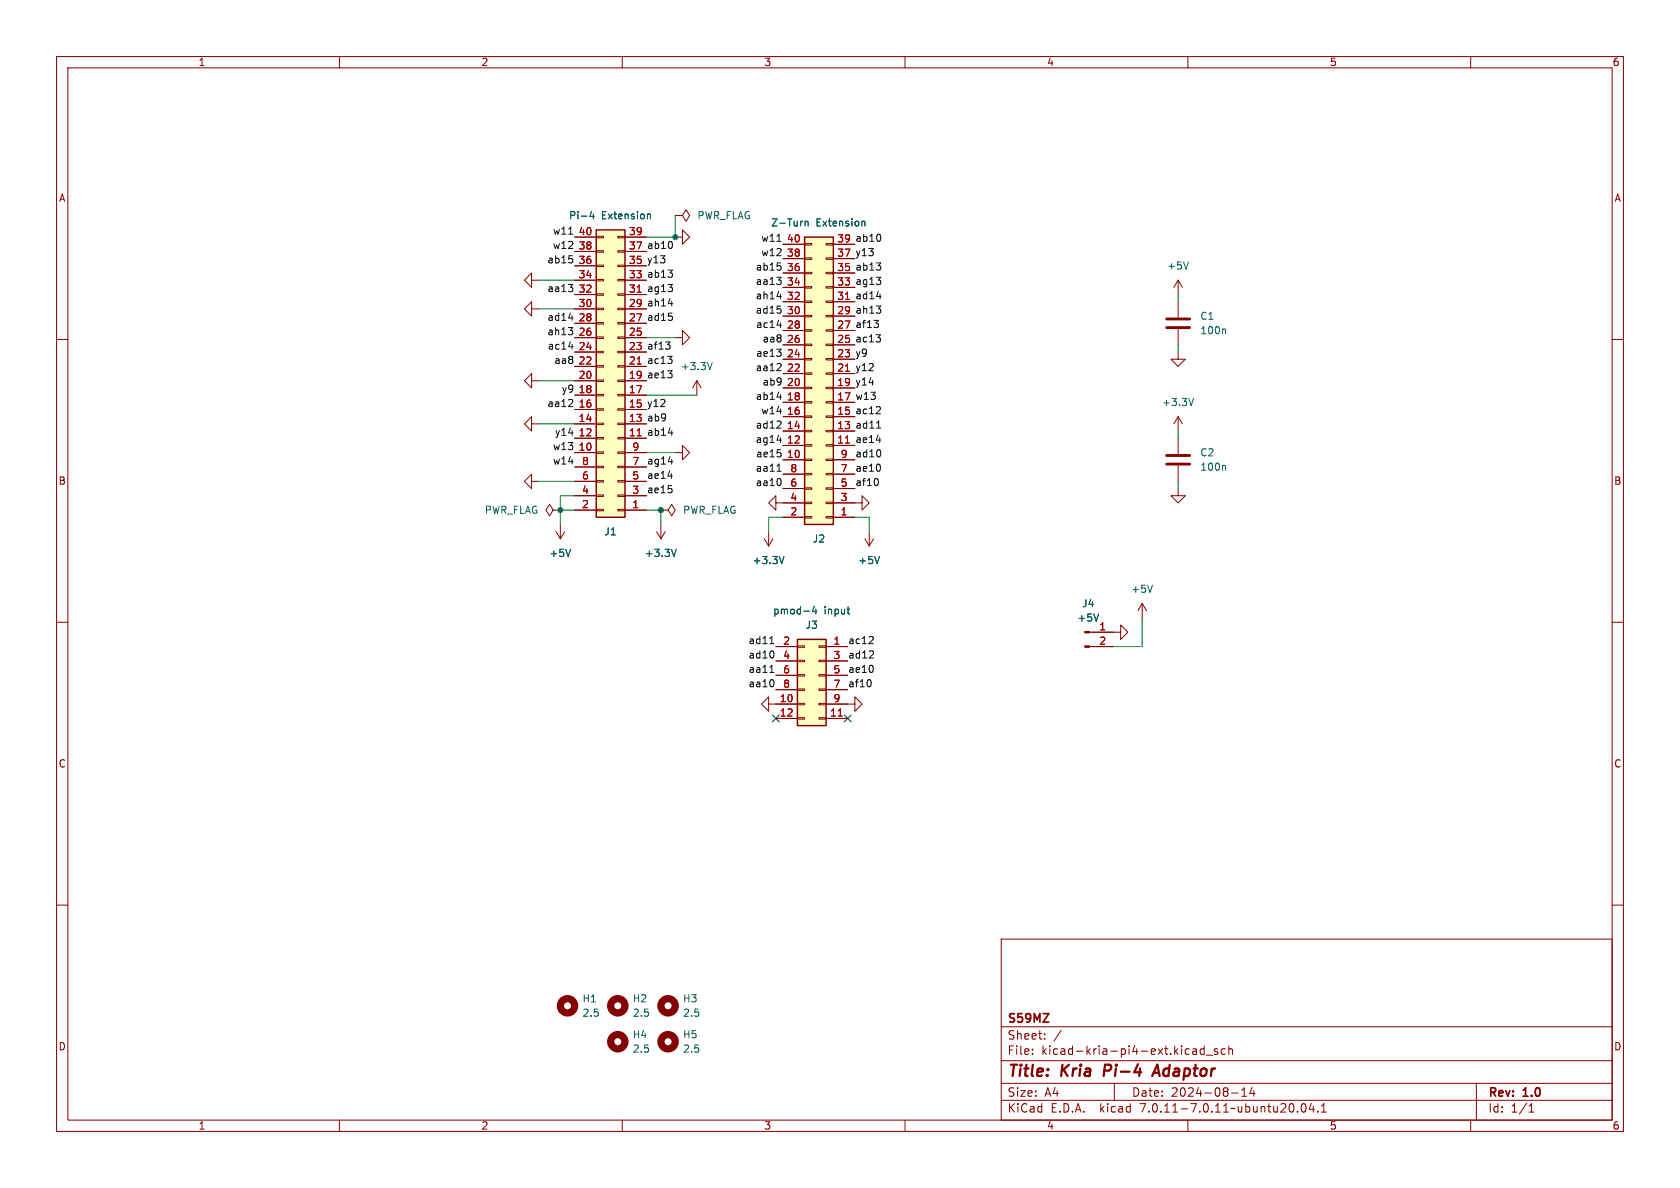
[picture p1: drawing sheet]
<svg xmlns="http://www.w3.org/2000/svg" width="297mm" height="210mm" viewBox="0 0 297 210" stroke-linecap="round" stroke-linejoin="round" font-family="sans-serif">
<g fill="none" stroke="#840000" stroke-width=".18">
<path d="M10 10h277v190h-277zM12 12h273v186h-273zM60 10v2M110 10v2M160 10v2M210 10v2M260 10v2M119.4 38.1h1.2l.7 1 .6-1-.6-1-.7 1M119.4 38.1h.1M10 60h2M94 54.6v-1.3l-1.3 1.3 1.3 1.3v-1.3h1.2M94 49.5v-1.2l-1.3 1.2 1.3 1.3v-1.3h1.2"/>
<path d="M101.6 59.7h3.8M101.6 57.2h3.8M101.6 54.6h3.8M101.6 52.1h3.8M101.6 49.5h3.8M101.6 47h3.8M101.6 44.5h3.8M101.6 41.9h3.8M105.4 41.8h1.3v.2h-1.3zM105.4 44.3h1.3v.3h-1.3zM105.4 46.9h1.3v.2h-1.3zM105.4 49.4h1.3v.3h-1.3z"/>
<path d="M105.4 51.9h1.3v.3h-1.3zM105.4 54.5h1.3v.2h-1.3zM105.4 57h1.3v.3h-1.3zM105.4 59.6h1.3v.2h-1.3zM109.2 41.8h1.3v.2h-1.3zM109.2 44.3h1.3v.3h-1.3zM109.2 46.9h1.3v.2h-1.3zM109.2 49.4h1.3v.3h-1.3zM109.2 51.9h1.3v.3h-1.3zM109.2 54.5h1.3v.2h-1.3zM109.2 57h1.3v.3h-1.3zM109.2 59.6h1.3v.2h-1.3z"/>
<path d="M110.5 59.7h3.8M110.5 57.2h3.8M110.5 54.6h3.8M110.5 52.1h3.8M110.5 49.5h3.8M110.5 47h3.8M110.5 44.5h3.8M110.5 41.9h3.8M119.4 41.9h1.2v1.3l1.3-1.3-1.3-1.3v1.3M119.4 59.7h1.2v1.3l1.3-1.3-1.3-1.3v1.3M138.4 58.4h3.8M138.4 55.9h3.8"/>
<path d="M138.4 53.3h3.8M138.4 50.8h3.8M138.4 48.3h3.8M138.4 45.7h3.8M138.4 43.2h3.8M142.2 43.1h1.3v.2h-1.3zM142.2 45.6h1.3v.2h-1.3zM142.2 48.1h1.3v.3h-1.3zM142.2 50.7h1.3v.2h-1.3zM142.2 53.2h1.3v.3h-1.3zM142.2 55.8h1.3v.2h-1.3zM142.2 58.3h1.3v.2h-1.3z"/>
<path d="M146 43.1h1.3v.2h-1.3zM146 45.6h1.3v.2h-1.3zM146 48.1h1.3v.3h-1.3zM146 50.7h1.3v.2h-1.3zM146 53.2h1.3v.3h-1.3zM146 55.8h1.3v.2h-1.3zM146 58.3h1.3v.2h-1.3zM147.3 58.4h3.8M147.3 55.9h3.8M147.3 53.3h3.8M147.3 50.8h3.8M147.3 48.3h3.8"/>
<path d="M147.3 45.7h3.8M147.3 43.2h3.8M208.3 49.5v2.6M208.3 53.3v2.8M208.3 58.2v2.8M208.3 49.5l-.8 1.3M208.3 49.5l.7 1.3M285 60h2M94 67.3v-1.3l-1.3 1.3 1.3 1.3v-1.3h1.2M94 74.9v-1.2l-1.3 1.2 1.3 1.3v-1.3h1.2M101.6 77.5h3.8M101.6 74.9h3.8"/>
<path d="M101.6 72.4h3.8M101.6 69.9h3.8M101.6 67.3h3.8M101.6 64.8h3.8M101.6 62.2h3.8M105.4 62.1h1.3v.3h-1.3zM105.4 64.6h1.3v.3h-1.3zM105.4 67.2h1.3v.2h-1.3zM105.4 69.7h1.3v.3h-1.3zM105.4 72.3h1.3v.2h-1.3zM105.4 74.8h1.3v.3h-1.3zM105.4 77.3h1.3v.3h-1.3z"/>
<path d="M105.4 79.9h1.3v.2h-1.3zM109.2 62.1h1.3v.3h-1.3zM109.2 64.6h1.3v.3h-1.3zM109.2 67.2h1.3v.2h-1.3zM109.2 69.7h1.3v.3h-1.3zM109.2 72.3h1.3v.2h-1.3zM109.2 74.8h1.3v.3h-1.3zM109.2 77.3h1.3v.3h-1.3zM109.2 79.9h1.3v.2h-1.3zM110.5 77.5h3.8M110.5 74.9h3.8M110.5 72.4h3.8"/>
<path d="M110.5 69.9h3.8M110.5 67.3h3.8M110.5 64.8h3.8M110.5 62.2h3.8M123.2 67.3l.8 1.3M123.2 67.3v2.6M123.2 67.3l-.8 1.3M138.4 78.7h3.8M138.4 76.2h3.8M138.4 73.7h3.8M138.4 71.1h3.8M138.4 68.6h3.8"/>
<path d="M138.4 66h3.8M138.4 63.5h3.8M138.4 61h3.8M142.2 60.8h1.3v.3h-1.3zM142.2 63.4h1.3v.2h-1.3zM142.2 65.9h1.3v.3h-1.3zM142.2 68.5h1.3v.2h-1.3zM142.2 71h1.3v.2h-1.3zM142.2 73.5h1.3v.3h-1.3zM142.2 76.1h1.3v.2h-1.3zM142.2 78.6h1.3v.3h-1.3zM146 60.8h1.3v.3h-1.3z"/>
<path d="M146 63.4h1.3v.2h-1.3zM146 65.9h1.3v.3h-1.3zM146 68.5h1.3v.2h-1.3zM146 71h1.3v.2h-1.3zM146 73.5h1.3v.3h-1.3zM146 76.1h1.3v.2h-1.3zM146 78.6h1.3v.3h-1.3zM147.3 78.7h3.8M147.3 76.2h3.8M147.3 73.7h3.8M147.3 71.1h3.8M147.3 68.6h3.8"/>
<path d="M147.3 66h3.8M147.3 63.5h3.8M147.3 61h3.8M208.3 62.2v1.3h1.2l-1.2 1.3-1.3-1.3h1.3M208.3 73.7l-.8 1.2M208.3 73.7v2.5M208.3 77.5v2.8M208.3 73.7l.7 1.2M94 85.1v-1.3l-1.3 1.3 1.3 1.3v-1.3h1.2M97.8 90.2l-.6-1-.7 1 .7 1 .6-1h1.3M98.3 94l.8 1.3M99.1 90.2h.1"/>
<path d="M99.1 92.7v2.6M99.8 94l-.7 1.3M101.6 90.2h3.8M101.6 80h3.8M101.6 87.6h3.8M101.6 85.1h3.8M101.6 82.6h3.8M105.4 82.4h1.3v.3h-1.3zM105.4 85h1.3v.2h-1.3zM105.4 87.5h1.3v.3h-1.3zM105.4 90h1.3v.3h-1.3zM109.2 82.4h1.3v.3h-1.3z"/>
<path d="M109.2 85h1.3v.2h-1.3zM109.2 87.5h1.3v.3h-1.3zM109.2 90h1.3v.3h-1.3zM110.5 90.2h3.8M110.5 80h3.8M110.5 87.6h3.8M110.5 85.1h3.8M110.5 82.6h3.8M116.1 94l.7 1.3M116.8 90.2h1.3l.6 1 .7-1-.7-1-.6 1M116.8 90.2h.1M116.8 92.7v2.6"/>
<path d="M117.6 94l-.8 1.3M119.4 80h1.2v1.3l1.3-1.3-1.3-1.3v1.3M135.1 95.3l.8 1.2M135.9 94v2.5M136.7 95.3l-.8 1.2M137.2 88.9v-1.3l-1.3 1.3 1.3 1.3v-1.3h5M138.4 91.4h3.8M138.4 81.3h3.8M138.4 86.4h3.8M138.4 83.8h3.8M142.2 81.2h1.3v.2h-1.3zM142.2 83.7h1.3v.2h-1.3z"/>
<path d="M142.2 86.2h1.3v.3h-1.3zM142.2 88.8h1.3v.2h-1.3zM142.2 91.3h1.3v.3h-1.3zM146 81.2h1.3v.2h-1.3zM146 83.7h1.3v.2h-1.3zM146 86.2h1.3v.3h-1.3zM146 88.8h1.3v.2h-1.3zM146 91.3h1.3v.3h-1.3zM147.3 88.9h5.1v1.3l1.3-1.3-1.3-1.3v1.3M147.3 91.4h3.8M147.3 81.3h3.8M147.3 86.4h3.8"/>
<path d="M147.3 83.8h3.8M152.9 95.3l.8 1.2M153.7 94v2.5M154.4 95.3l-.7 1.2M208.3 86.4v1.2h1.2l-1.2 1.3-1.3-1.3h1.3M208.3 82.3v2.8M10 110h2M137.2 114.3h3.8M137.2 116.8h3.8M137.2 119.4h3.8M141 119.3h1.2v.2h-1.2zM141 116.7h1.2v.3h-1.2z"/>
<path d="M141 114.2h1.2v.2h-1.2zM144.8 119.3h1.2v.2h-1.2zM144.8 116.7h1.2v.3h-1.2zM144.8 114.2h1.2v.2h-1.2zM146 114.3h3.9M146 116.8h3.9M146 119.4h3.9M192.6 111.8h5.5v-1.3l1.3 1.3-1.3 1.2v-1.2M192.6 114.3h4.2M201.9 106.7l-.7 1.3M201.9 106.7v2.5M201.9 106.7l.8 1.3"/>
<path d="M285 110h2M135.9 124.5v-1.3l-1.3 1.3 1.3 1.2v-1.2h5.1M137.2 127h3.8M137.2 121.9h3.8M141 126.9h1.2v.2h-1.2zM141 124.3h1.2v.3h-1.2zM141 121.8h1.2v.2h-1.2zM144.8 126.9h1.2v.2h-1.2zM144.8 124.3h1.2v.3h-1.2zM144.8 121.8h1.2v.2h-1.2zM146 124.5h5.1v1.2l1.3-1.2-1.3-1.3v1.3M146 127h3.9"/>
<path d="M146 121.9h3.9M10 160h2M285 160h2M177 166h108v32h-108zM60 198v2M110 198v2M160 198v2M177 194.5h108M177 191.5h108M177 187.5h108M177 181.5h108M182.5 186.3v.1"/>
<path d="M182.5 185.5v.1M184.7 183.6v.1M184.7 182.8v.1M187.6 182.1l-1.3 2M197 191.5v3M210 198v2M210.9 185.5h.6v.9M211.5 185.8h-.5a.29 .29 0 0 0-.2 .3 .29 .29 0 0 0 .2 .3l.5-.1M212.9 185.5l-.4-.1-.3 .3v.4l.1 .2h.6M212.9 184.9v1.5M213.2 186.5h1.2M215.2 185.5l-.3-.1-.2 .2v.2l.5 .2v.3h-.5"/>
<path d="M216.6 185.5l-.4-.1-.3 .3v.4l.1 .2h.6M217.2 185.5l.3-.1 .3 .1 .1 .9M217.2 184.9v1.5M217.7 193.2h1.2M219.5 193.8h.9M219.5 192.7l.5-.4v1.5M221.3 192.2l-.3 1.1h.9M221.7 192.8v1M229.4 196.5v.1M230.2 195.2l.2-.1a.81 .81 0 0 1 .6 .6 .81 .81 0 0 1-.3 .8l-.2 .1a.81 .81 0 0 1-.3-1.4zM231.8 195l-.3 1.1h.9M232.2 195.6v1"/>
<path d="M233 196.5v.1M233.6 196.6h.9M233.6 195.5l.4-.4v1.5M260 198v2M261 191.5v6.5M270.3 196.6h.9M270.3 195.5l.4-.4v1.5"/>
</g>
<path d="M195.4 188.2l-.3 2M203.7 190.2l.9-2 .4 2M203.9 189.6h1" fill="none" stroke="#840000" stroke-width=".4"/>
<g fill="none" stroke="#840000" stroke-width="1.3">
<circle cx="100.3" cy="177.8" r="1.27"/>
<circle cx="109.2" cy="177.8" r="1.27"/>
<circle cx="118.1" cy="177.8" r="1.27"/>
<circle cx="109.2" cy="184.1" r="1.27"/>
<circle cx="118.1" cy="184.1" r="1.27"/>
</g>
<g fill="#840000" stroke="#840000" stroke-width=".18">
<path d="M191.8 114.2h.8v.2h-.8z"/>
<path d="M191.8 111.6h.8v.3h-.8z"/>
</g>
<g fill="none" stroke="#006464" stroke-width=".18">
<path d="M104.6 37.3l-.3 1h.8M104.9 37.8v.9M114.5 37.9h.4l.1 .8M142.3 39.1v.8M142.3 39.2l.2-.1 .3 .1 .1 .7M152.4 39.2h.5v.7M210.1 46.3l-.4 1.3M216.5 58.2l.2 .1v.7M125.9 64.1l-.4 1.2M211 70.4l-.4 1.3M100.9 97.1l-.4 1.3M119.6 97.1l-.5 1.3"/>
<path d="M138.6 98.4l-.4 1.2M155.5 98.4l-.4 1.2M216.5 82.3l.2 .2v.6M143.9 107.2l-.3 .9h.8M144.2 107.7v.8M149.7 107.7h.5M150 108.5h.2M194.2 108.5l-.4 1.3M203.7 103.4l-.4 1.3"/>
</g>
<g fill="#ffffc2" stroke="#ffffc2" stroke-width=".18">
<path d="M141 113h5v15.3h-5z"/>
<path d="M105.4 40.6h5.1v50.8h-5.1z"/>
<path d="M142.2 41.9h5.1v50.8h-5.1z"/>
</g>
<path d="M105.4 40.6h5.1v50.8h-5.1zM142.2 41.9h5.1v50.8h-5.1zM141 113h5v15.3h-5z" fill="none" stroke="#840000" stroke-width=".25"/>
<path d="M112.6 51.7h.8M149.5 52.9h.7M112.6 77.1h.8M112.6 64.4h.8M149.5 78.3h.7M149.5 65.6h.7M148.2 126.6h.7" fill="none" stroke="#a90000" stroke-width=".18"/>
<path d="M206.2 57.9h4.1M206.2 56.4h4.1M206.2 82h4.1M206.2 80.5h4.1" fill="none" stroke="#840000" stroke-width=".51"/>
<g fill="none" stroke="#0f0f0f" stroke-width=".18">
<path d="M100.5 50.3h.8l-.5 .5M100.5 57.9h.8l-.5 .5M100.5 41.4h.8M100.5 56.2h.8M100.6 45.2h.6M101.1 45.8l.2 .1-.2 .5M101.1 50.8l.2 .2-.2 .5M101.1 58.5l.2 .1-.2 .5M118.1 50.3h.8l-.4 .5M118.1 47.7h.8l-.4 .5M118.1 53.7h.8M118.2 55.4h.6"/>
<path d="M118.8 50.8l.1 .2-.1 .5M118.8 42.8l.1 .4-.1 .6M118.8 48.3l.1 .2-.1 .5M118.8 55.9l.1 .2-.1 .5M137.3 49h.8l-.4 .5M137.4 42.7h.7M137.4 57.5h.7M137.4 52.4h.7M137.4 54.1h.6M137.4 46.5h.6M138 49.6l.1 .1-.1 .5M138 47l.1 .2-.1 .5"/>
<path d="M138 54.6l.1 .2-.1 .5M138 57.1v.8M154.5 56.6h.8l-.4 .5M154.9 59.2h.7l-.4 .5M154.9 49h.8l-.4 .5M154.9 54.1h.8l-.4 .5M154.9 46.5h.8l-.4 .5M155 52.4h.8M155 57.1l.3 .3v.3l-.3 .2M155.4 59.7l.2 .2v.3l-.2 .2M155.6 41.5l.1 .4-.1 .6M155.6 47l.1 .2-.1 .5"/>
<path d="M155.6 49.6l.1 .1-.1 .5M155.6 54.6l.1 .2-.1 .5M100.5 61.3h.8M101.1 70.7l.2 .1-.1 .4-.7 .7h.8M101.1 60.9v.8M117.7 60.4h.8l-.5 .5M118 63h.8l-.4 .5M118 65.5h.8l-.4 .5M118.1 76.5h.8M118.2 60.9l.3 .3v.3l-.3 .2M118.6 63.5l.2 .2v.3l-.2 .3M118.8 66.1v.6"/>
<path d="M137.3 61.7h.8l-.4 .5M137.4 77.8h.7M137.4 70.2h.7M138 64.3l.1 .2-.1 .3-.7 .7h.8M138 74.5l.1 .2-.1 .3-.7 .7h.8M138 62.3v.6M154.9 77.8h.8M155 75.7h.7M155.2 74.6l.1-.2v1.3M155.4 71.9l.2 .2v.3l-.7 .7h.7M155.6 79.6l.1 .4-.1 .6M118.1 84.2h.8"/>
<path d="M118.1 81.6h.8M118.8 86.5v.5M137.4 83.3h.7M137.6 82.2l.1-.2v1.3M138 84.7l.1 .4-.1 .6M138 80.1v.5M155.1 84.6l.2 .5-.2 .7M155.6 82.3v.8M136.1 118.9h.7M136.1 113.8h.7M136.3 112.7l.2-.2v1.3M136.3 117.8l.2-.2v1.3"/>
<path d="M136.7 115.2l.1 .3-.1 .7M154.1 112.5l.3 .3-.1 .3-.7 .7h.8M154.3 115.1l.1 .2v.3l-.8 .7h.8M154.3 117.8v.8M136.7 120.3l.1 .3-.1 .7M153.8 120.2l.2 .4-.2 .7"/>
</g>
<g fill="none" stroke="#009600" stroke-width=".18">
<path d="M119.4 38.1v3.8h-5.1M95.2 54.6h6.4M95.2 49.5h6.4M114.3 59.7h5.1M208.3 52.1v1.2M95.2 74.9h6.4M95.2 67.3h6.4M114.3 69.9h8.9M208.3 61v1.2M208.3 76.2v1.3M95.2 85.1h6.4M99.1 90.2h2.5"/>
<path d="M101.6 87.6h-2.5v5.1M114.3 90.2h2.5v2.5M114.3 80h5.1M138.4 91.4h-2.5v2.6M151.1 91.4h2.6v2.6M208.3 85.1v1.3M201.9 109.2v5.1h-5.1"/>
</g>
<path d="M136.6 126.4l1.2 1.2M137.8 126.4l-1.2 1.2M149.3 126.4l1.2 1.2M150.5 126.4l-1.2 1.2" fill="none" stroke="#000084" stroke-width=".18"/>
<g fill="#009600" stroke="#009600" stroke-width=".18">
<circle cx="116.8" cy="90.2" r=".46"/>
<circle cx="99.1" cy="90.2" r=".46"/>
<circle cx="119.4" cy="41.9" r=".46"/>
</g>
<g font-size="2.8" fill="#840000">
<text x="178" y="190.9">Title:</text>
<text x="187.7" y="190.9">Kria</text>
<text x="196" y="190.9">Pi-4</text>
<text x="205.6" y="190.9">Adaptor</text>
</g>
<g font-size="2.1" fill="#840000">
<text x="178" y="184">Sheet:</text>
<text x="178" y="181.2">S59MZ</text>
<text x="178" y="186.7">File:</text>
<text x="184.1" y="186.7">kicad-kria-pi4-ext.kicad_sch</text>
<text x="178" y="196.9">KiCad</text>
<text x="178" y="194.1">Size:</text>
<text x="184.7" y="194.1">A4</text>
<text x="185.7" y="196.9">E.D.A.</text>
<text x="194.6" y="196.9">kicad</text>
<text x="200" y="194.1">Date:</text>
<text x="201.8" y="196.9">7.0.11-7.0.11~ubuntu20.04.1</text>
<text x="207" y="194.1">2024-08-14</text>
<text x="263" y="194.3">Rev:</text>
<text x="263" y="196.9">Id:</text>
<text x="267.1" y="196.9">1/1</text>
<text x="269.4" y="194.3">1.0</text>
</g>
<g font-size="1.8" fill="#840000">
<text x="35" y="11.9">1</text>
<text x="85" y="11.9">2</text>
<text x="135" y="11.9">3</text>
<text x="185" y="11.9">4</text>
<text x="235" y="11.9">5</text>
<text x="285" y="11.9">6</text>
<text x="10.3" y="35.9">A</text>
<text x="285.3" y="35.9">A</text>
<text x="10.3" y="85.9">B</text>
<text x="285.3" y="85.9">B</text>
<text x="10.3" y="135.9">C</text>
<text x="285.3" y="135.9">C</text>
<text x="10.3" y="185.9">D</text>
<text x="285.3" y="185.9">D</text>
<text x="35" y="199.9">1</text>
<text x="85" y="199.9">2</text>
<text x="135" y="199.9">3</text>
<text x="185" y="199.9">4</text>
<text x="235" y="199.9">5</text>
<text x="285" y="199.9">6</text>
</g>
<g font-size="1.8" fill="#0f0f0f">
<text x="97.6" y="41.6">w11</text>
<text x="96.7" y="46.6">ab15</text>
<text x="97.6" y="44.1">w12</text>
<text x="114.3" y="46.6">y13</text>
<text x="114.3" y="44.1">ab10</text>
<text x="133.5" y="47.9">ab15</text>
<text x="134.5" y="45.4">w12</text>
<text x="134.5" y="42.8">w11</text>
<text x="151.1" y="42.8">ab10</text>
<text x="151.1" y="45.4">y13</text>
<text x="151.1" y="47.9">ab13</text>
<text x="96.7" y="51.7">aa13</text>
<text x="114.3" y="51.7">ag13</text>
<text x="114.3" y="49.2">ab13</text>
<text x="133.5" y="50.5">aa13</text>
<text x="133.5" y="53">ah14</text>
<text x="151.1" y="53">ad14</text>
<text x="151.1" y="50.5">ag13</text>
<text x="96.7" y="59.3">ah13</text>
<text x="96.7" y="56.8">ad14</text>
<text x="114.3" y="54.3">ah14</text>
<text x="114.3" y="56.8">ad15</text>
<text x="133.5" y="55.5">ad15</text>
<text x="133.6" y="58.1">ac14</text>
<text x="151.1" y="55.5">ah13</text>
<text x="151.1" y="58.1">af13</text>
<text x="96.7" y="61.9">ac14</text>
<text x="97.9" y="64.4">aa8</text>
<text x="114.3" y="61.9">af13</text>
<text x="114.3" y="64.4">ac13</text>
<text x="133.5" y="65.7">aa12</text>
<text x="133.6" y="63.2">ae13</text>
<text x="134.7" y="60.6">aa8</text>
<text x="151.1" y="63.2">y9</text>
<text x="151.1" y="65.7">y12</text>
<text x="151.1" y="60.6">ac13</text>
<text x="99.2" y="69.5">y9</text>
<text x="114.3" y="67">ae13</text>
<text x="133.5" y="70.8">ab14</text>
<text x="134.7" y="68.2">ab9</text>
<text x="151.1" y="70.8">w13</text>
<text x="151.1" y="68.2">y14</text>
<text x="96.7" y="72">aa12</text>
<text x="98" y="77.1">y14</text>
<text x="114.3" y="72">y12</text>
<text x="114.3" y="77.1">ab14</text>
<text x="114.3" y="74.6">ab9</text>
<text x="133.5" y="75.9">ad12</text>
<text x="134.5" y="73.3">w14</text>
<text x="151.1" y="75.9">ad11</text>
<text x="151.1" y="73.3">ac12</text>
<text x="97.6" y="82.2">w14</text>
<text x="97.6" y="79.7">w13</text>
<text x="114.3" y="82.2">ag14</text>
<text x="133.5" y="78.4">ag14</text>
<text x="133.5" y="83.5">aa11</text>
<text x="133.6" y="80.9">ae15</text>
<text x="151.1" y="80.9">ad10</text>
<text x="151.1" y="78.4">ae14</text>
<text x="151.1" y="83.5">ae10</text>
<text x="114.3" y="84.7">ae14</text>
<text x="114.3" y="87.3">ae15</text>
<text x="133.5" y="86">aa10</text>
<text x="151.1" y="86">af10</text>
<text x="132.2" y="114">ad11</text>
<text x="149.9" y="114">ac12</text>
<text x="132.2" y="116.5">ad10</text>
<text x="132.2" y="119">aa11</text>
<text x="149.9" y="116.5">ad12</text>
<text x="149.9" y="119">ae10</text>
<text x="132.2" y="121.6">aa10</text>
<text x="149.9" y="121.6">af10</text>
</g>
<g font-size="1.8" fill="#006464">
<text x="100.5" y="39">Pi-4</text>
<text x="106.3" y="39">Extension</text>
<text x="123.2" y="39">PWR_FLAG</text>
<text x="136.2" y="40.2">Z-Turn</text>
<text x="144.2" y="40.2">Extension</text>
<text x="206.2" y="47.9">+5V</text>
<text x="212.1" y="56.7">C1</text>
<text x="212.1" y="59.3">100n</text>
<text x="120.2" y="65.6">+3.3V</text>
<text x="205.3" y="72">+3.3V</text>
<text x="212.1" y="80.9">C2</text>
<text x="212.1" y="83.4">100n</text>
<text x="85.6" y="91">PWR_FLAG</text>
<text x="106.8" y="94.8">J1</text>
<text x="120.7" y="91">PWR_FLAG</text>
<text x="97" y="98.7">+5V</text>
<text x="113.9" y="98.7">+3.3V</text>
<text x="132.9" y="99.9">+3.3V</text>
<text x="143.6" y="96.1">J2</text>
<text x="151.6" y="99.9">+5V</text>
<text x="191.2" y="107.5">J4</text>
<text x="199.9" y="105">+5V</text>
<text x="136.6" y="108.8">pmod-4</text>
<text x="142.3" y="111.4">J3</text>
<text x="145.7" y="108.8">input</text>
<text x="190.4" y="110.1">+5V</text>
<text x="102.9" y="177.4">H1</text>
<text x="102.9" y="179.9">2.5</text>
<text x="111.8" y="177.4">H2</text>
<text x="111.8" y="179.9">2.5</text>
<text x="120.7" y="177.4">H3</text>
<text x="120.7" y="179.9">2.5</text>
<text x="111.8" y="183.7">H4</text>
<text x="120.7" y="183.7">H5</text>
<text x="111.8" y="186.3">2.5</text>
<text x="120.7" y="186.3">2.5</text>
</g>
<g font-size="1.8" fill="#a90000">
<text x="102.2" y="41.7">40</text>
<text x="111.1" y="41.7">39</text>
<text x="102.2" y="46.7">36</text>
<text x="102.2" y="44.2">38</text>
<text x="111.1" y="46.7">35</text>
<text x="111.1" y="44.2">37</text>
<text x="139" y="45.5">38</text>
<text x="139" y="42.9">40</text>
<text x="147.9" y="45.5">37</text>
<text x="147.9" y="42.9">39</text>
<text x="102.2" y="51.8">32</text>
<text x="102.2" y="49.3">34</text>
<text x="111.1" y="51.8">31</text>
<text x="111.1" y="49.3">33</text>
<text x="139" y="53.1">32</text>
<text x="139" y="50.5">34</text>
<text x="139" y="48">36</text>
<text x="147.9" y="53.1">31</text>
<text x="147.9" y="50.5">33</text>
<text x="147.9" y="48">35</text>
<text x="102.2" y="59.4">26</text>
<text x="102.2" y="56.9">28</text>
<text x="102.2" y="54.4">30</text>
<text x="111.1" y="59.4">25</text>
<text x="111.1" y="56.9">27</text>
<text x="111.1" y="54.4">29</text>
<text x="139" y="58.2">28</text>
<text x="139" y="55.6">30</text>
<text x="147.9" y="58.2">27</text>
<text x="147.9" y="55.6">29</text>
<text x="102.2" y="64.5">22</text>
<text x="102.2" y="62">24</text>
<text x="111.1" y="64.5">21</text>
<text x="111.1" y="62">23</text>
<text x="139" y="65.8">22</text>
<text x="139" y="63.2">24</text>
<text x="139" y="60.7">26</text>
<text x="147.9" y="65.8">21</text>
<text x="147.9" y="63.2">23</text>
<text x="147.9" y="60.7">25</text>
<text x="102.2" y="69.6">18</text>
<text x="102.2" y="67.1">20</text>
<text x="111.1" y="69.6">17</text>
<text x="111.1" y="67.1">19</text>
<text x="139" y="70.9">18</text>
<text x="139" y="68.3">20</text>
<text x="147.9" y="70.9">17</text>
<text x="147.9" y="68.3">19</text>
<text x="102.2" y="77.2">12</text>
<text x="102.2" y="74.7">14</text>
<text x="102.2" y="72.1">16</text>
<text x="111.1" y="77.2">11</text>
<text x="111.1" y="74.7">13</text>
<text x="111.1" y="72.1">15</text>
<text x="139" y="75.9">14</text>
<text x="139" y="73.4">16</text>
<text x="147.9" y="75.9">13</text>
<text x="147.9" y="73.4">15</text>
<text x="102.2" y="79.8">10</text>
<text x="102.8" y="82.3">8</text>
<text x="111.7" y="82.3">7</text>
<text x="111.7" y="79.8">9</text>
<text x="139" y="81">10</text>
<text x="139" y="78.5">12</text>
<text x="139.6" y="83.6">8</text>
<text x="147.9" y="78.5">11</text>
<text x="148.5" y="83.6">7</text>
<text x="148.5" y="81">9</text>
<text x="102.8" y="89.9">2</text>
<text x="102.8" y="87.4">4</text>
<text x="102.8" y="84.8">6</text>
<text x="111.7" y="89.9">1</text>
<text x="111.7" y="87.4">3</text>
<text x="111.7" y="84.8">5</text>
<text x="139.6" y="88.6">4</text>
<text x="139.6" y="86.1">6</text>
<text x="148.5" y="88.6">3</text>
<text x="148.5" y="86.1">5</text>
<text x="139.6" y="91.2">2</text>
<text x="148.5" y="91.2">1</text>
<text x="194.2" y="111.5">1</text>
<text x="138.4" y="114">2</text>
<text x="138.4" y="116.6">4</text>
<text x="138.4" y="119.1">6</text>
<text x="147.2" y="114">1</text>
<text x="147.2" y="116.6">3</text>
<text x="147.2" y="119.1">5</text>
<text x="194.2" y="114">2</text>
<text x="137.8" y="124.2">10</text>
<text x="138.4" y="121.7">8</text>
<text x="147.2" y="121.7">7</text>
<text x="147.2" y="124.2">9</text>
<text x="137.8" y="126.7">12</text>
<text x="146.6" y="126.7">11</text>
</g>
</svg>
